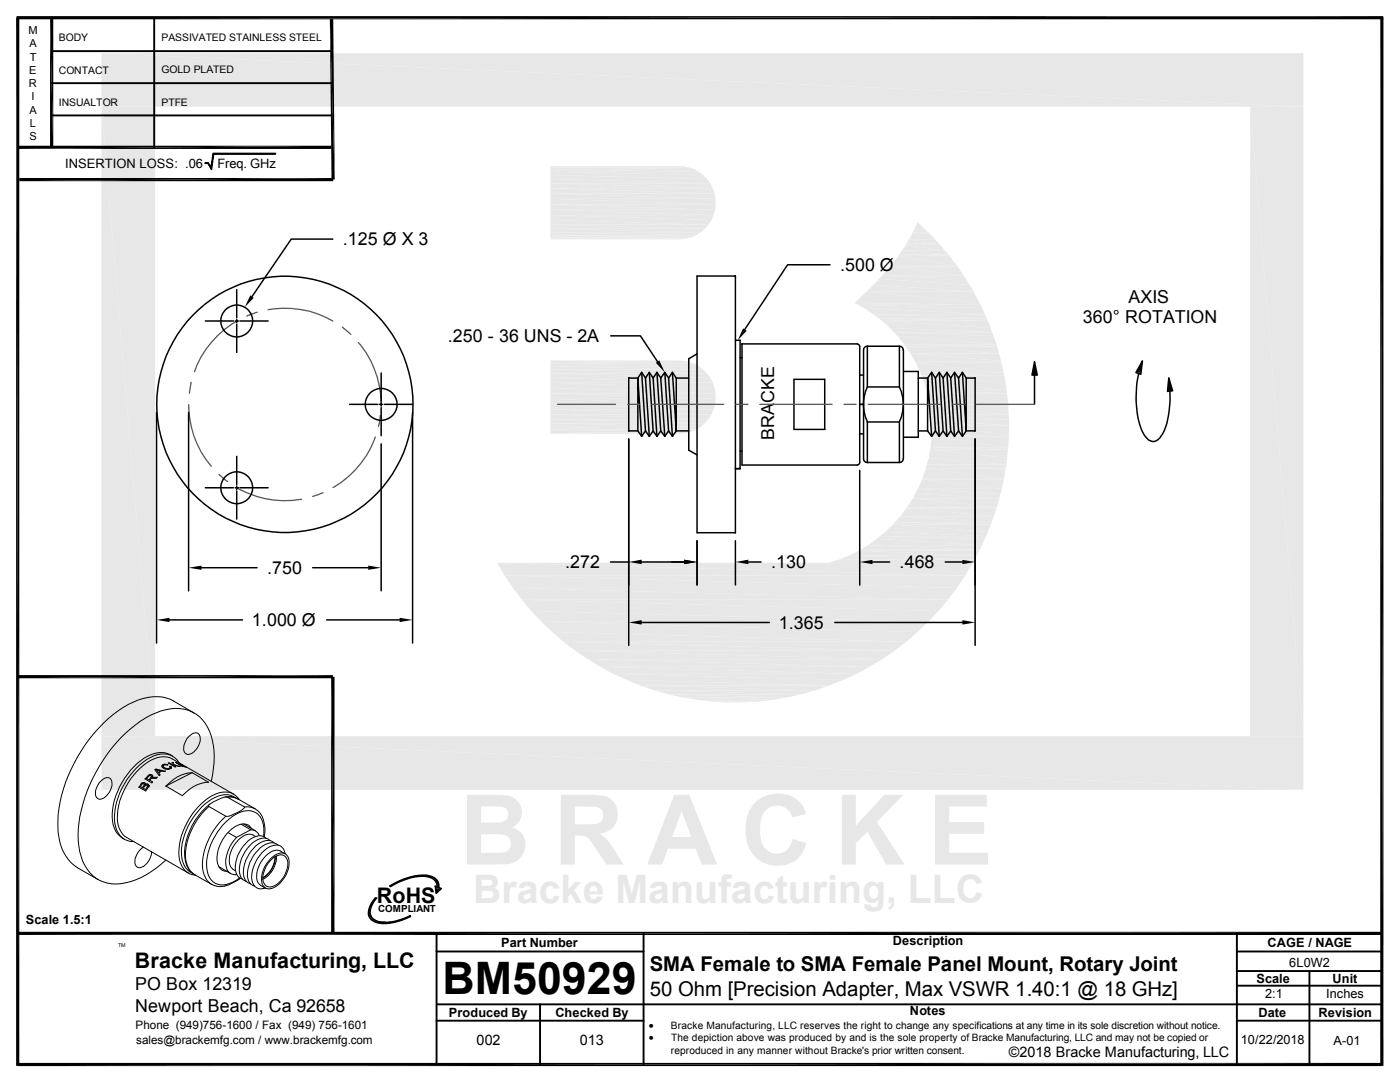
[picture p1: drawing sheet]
<svg xmlns="http://www.w3.org/2000/svg" width="279mm" height="216mm" viewBox="0 0 279 216" stroke-linecap="round" stroke-linejoin="round" font-family="sans-serif">
<path d="M109.9 33.2h26.5" fill="none" stroke="#dfece2" stroke-width=".2"/>
<path d="M109.9 33.3h27.6" fill="none" stroke="#dfece2" stroke-width=".21"/>
<path d="M109.9 33.6h28.6" fill="none" stroke="#dfece2" stroke-width=".34"/>
<g fill="#dfece2">
<path d="M109.9 33.7l29.6 .6h-29.6z"/>
<path d="M109.9 33.7h28.6l1 .6z"/>
<path d="M109.9 34.3l30.4 .6h-30.4z"/>
<path d="M109.9 34.3h29.6l.8 .6z"/>
<path d="M109.9 34.9l31.2 .8h-31.2z"/>
<path d="M109.9 34.9h30.4l.8 .8z"/>
<path d="M109.9 35.7l31.9 .9h-31.9z"/>
<path d="M109.9 35.7h31.2l.7 .9z"/>
<path d="M109.9 36.6l32.3 .9h-32.3z"/>
<path d="M109.9 36.6h31.9l.4 .9z"/>
<path d="M109.9 37.5l32.7 1.1h-32.7z"/>
<path d="M109.9 37.5h32.3l.4 1.1z"/>
<path d="M109.9 38.6l32.9 1.1h-32.9z"/>
<path d="M109.9 38.6h32.7l.2 1.1z"/>
<path d="M109.9 39.7l32.9 1.1h-32.9z"/>
<path d="M109.9 39.7h32.9v1.1z"/>
<path d="M109.9 40.8l32.8 1.1h-32.8z"/>
<path d="M109.9 40.8h32.9l-.1 1.1z"/>
<path d="M109.9 41.9l32.5 1h-32.5z"/>
<path d="M109.9 41.9h32.8l-.3 1z"/>
<path d="M109.9 42.9l32.1 1h-32.1z"/>
<path d="M109.9 42.9h32.5l-.4 1z"/>
<path d="M109.9 43.9l31.5 .9h-31.5z"/>
<path d="M109.9 43.9h32.1l-.6 .9z"/>
<path d="M109.9 44.8l30.8 .8h-30.8z"/>
<path d="M109.9 44.8h31.5l-.7 .8z"/>
<path d="M109.9 45.6l29.9 .8h-29.9z"/>
<path d="M109.9 45.6h30.8l-.9 .8z"/>
<path d="M109.9 46.4l29 .5h-29z"/>
<path d="M109.9 46.4h29.9l-.9 .5z"/>
</g>
<path d="M109.9 47.2h29" fill="none" stroke="#dfece2" stroke-width=".42"/>
<path d="M109.9 47.5h28" fill="none" stroke="#dfece2" stroke-width=".25"/>
<path d="M109.9 47.7h26.9" fill="none" stroke="#dfece2" stroke-width=".2"/>
<g fill="#dfece2">
<path d="M183.1 44.4l1.3 1.1h-1.8z"/>
<path d="M182.6 45.5l2.7 .9h-3.1z"/>
<path d="M182.6 45.5h1.8l.9 .9z"/>
</g>
<path d="M182 46.5h3.5" fill="none" stroke="#dfece2" stroke-width=".25"/>
<g fill="#dfece2">
<path d="M182 46.7l4.6 1.1h-5.2z"/>
<path d="M182 46.7h3.5l1.1 1.1z"/>
<path d="M181.4 47.8l6 .8h-6.5z"/>
<path d="M181.4 47.8h5.2l.8 .8z"/>
</g>
<path d="M180.8 48.7h6.9" fill="none" stroke="#dfece2" stroke-width=".34"/>
<g fill="#dfece2">
<path d="M180.8 48.9l7.8 1.1h-8.6z"/>
<path d="M180.8 48.9h6.9l.9 1.1z"/>
<path d="M180 50l9.3 .8h-9.8z"/>
<path d="M180 50h8.6l.7 .8z"/>
</g>
<path d="M179.3 50.9h10.1" fill="none" stroke="#dfece2" stroke-width=".25"/>
<g fill="#dfece2">
<path d="M179.3 51.1l11.7 2h-13.3z"/>
<path d="M179.3 51.1h10.1l1.6 2z"/>
</g>
<path d="M177.6 53.1h13.5" fill="none" stroke="#dfece2" stroke-width=".2"/>
<g fill="#dfece2">
<path d="M177.6 53.2l14.7 1.8h-16.2z"/>
<path d="M177.6 53.2h13.5l1.2 1.8z"/>
<path d="M176.1 55l16.6 .7h-17.3z"/>
<path d="M176.1 55h16.2l.4 .7z"/>
<path d="M175.4 55.7l18.1 1.2h-19.2z"/>
<path d="M175.4 55.7h17.3l.8 1.2z"/>
<path d="M172.9 58.2l1.4-1.3 20 1.3z"/>
<path d="M174.3 56.9h19.2l.8 1.3z"/>
<path d="M170.6 60.5l2.3-2.3 22.6 2.3z"/>
<path d="M172.9 58.2h21.4l1.2 2.3z"/>
</g>
<path d="M170.6 60.6h25.1" fill="none" stroke="#dfece2" stroke-width=".38"/>
<g fill="#dfece2">
<path d="M171.3 60.8l24.7 .7h-23.5z"/>
<path d="M171.3 60.8h24.4l.3 .7z"/>
<path d="M172.5 61.5l24.1 1.2h-22.3z"/>
<path d="M172.5 61.5h23.5l.6 1.2z"/>
<path d="M174.3 62.7l22.6 .8h-21.5z"/>
<path d="M174.3 62.7h22.3l.3 .8z"/>
<path d="M175.4 63.5l21.7 .5h-21.1z"/>
<path d="M175.4 63.5h21.5l.2 .5z"/>
<path d="M176 64l21.7 1.4h-20.1z"/>
<path d="M176 64h21.1l.6 1.4z"/>
<path d="M177.6 65.4l20.4 .9h-19.6z"/>
<path d="M177.6 65.4h20.1l.3 .9z"/>
<path d="M178.4 66.3l19.9 .8h-19.2z"/>
<path d="M178.4 66.3h19.6l.3 .8z"/>
<path d="M179.1 67.1l19.8 1.6h-18.4z"/>
<path d="M179.1 67.1h19.2l.6 1.6z"/>
</g>
<path d="M180.5 68.9h18.5" fill="none" stroke="#dfece2" stroke-width=".38"/>
<g fill="#dfece2">
<path d="M180.7 69.1l18.7 1.4h-17.7z"/>
<path d="M180.7 69.1h18.3l.4 1.4z"/>
<path d="M181.7 70.5l18.1 1.5h-17.3z"/>
<path d="M181.7 70.5h17.7l.4 1.5z"/>
</g>
<path d="M182.5 72.2h17.4" fill="none" stroke="#dfece2" stroke-width=".38"/>
<g fill="#dfece2">
<path d="M182.8 72.4l17.5 2h-16.6z"/>
<path d="M182.8 72.4h17.1l.4 2z"/>
<path d="M183.7 74.4l16.7 .5h-16.5z"/>
<path d="M183.7 74.4h16.6l.1 .5z"/>
<path d="M183.9 74.9l16.8 1.5h-16.2z"/>
<path d="M183.9 74.9h16.5l.3 1.5z"/>
<path d="M184.5 76.4l16.4 1.5h-16z"/>
<path d="M184.5 76.4h16.2l.2 1.5z"/>
<path d="M184.9 77.9l16.1 .6h-15.9z"/>
<path d="M184.9 77.9h16l.1 .6z"/>
<path d="M185.1 78.5l16.1 2.1h-15.7z"/>
<path d="M185.1 78.5h15.9l.2 2.1z"/>
</g>
<path d="M185.5 80.7h15.7" fill="none" stroke="#dfece2" stroke-width=".21"/>
<g fill="#dfece2">
<path d="M185.6 80.8l15.7 2h-15.5z"/>
<path d="M185.6 80.8h15.6l.1 2z"/>
<path d="M185.8 82.8l15.6 1h-15.5z"/>
<path d="M185.8 82.8h15.5l.1 1z"/>
<path d="M185.9 83.8l15.5 1.1h-15.4z"/>
<path d="M185.9 83.8h15.5v1.1z"/>
<path d="M186 84.9l15.3 1.9h-15.4z"/>
<path d="M186 84.9h15.4l-.1 1.9z"/>
</g>
<path d="M185.9 86.9h15.4" fill="none" stroke="#dfece2" stroke-width=".3"/>
<g fill="#dfece2">
<path d="M185.9 87.1l15.3 2.1h-15.5z"/>
<path d="M185.9 87.1h15.4l-.1 2.1z"/>
<path d="M185.7 89.2l15.5 .5h-15.6z"/>
<path d="M185.7 89.2h15.5v.5z"/>
<path d="M185.6 89.7l15.4 1.7h-15.7z"/>
<path d="M185.6 89.7h15.6l-.2 1.7z"/>
<path d="M185.3 91.4l15.5 1.3h-15.8z"/>
<path d="M185.3 91.4h15.7l-.2 1.3z"/>
<path d="M185 92.7l15.7 .8h-15.9z"/>
<path d="M185 92.7h15.8l-.1 .8z"/>
<path d="M184.8 93.5l15.6 2h-16.3z"/>
<path d="M184.8 93.5h15.9l-.3 2z"/>
</g>
<path d="M184 95.6h16.4" fill="none" stroke="#dfece2" stroke-width=".2"/>
<g fill="#dfece2">
<path d="M184 95.6l15.9 1.9h-16.7z"/>
<path d="M184 95.6h16.4l-.5 1.9z"/>
<path d="M183.2 97.5l16.5 1.1h-17.1z"/>
<path d="M183.2 97.5h16.7l-.2 1.1z"/>
<path d="M182.6 98.6l16.8 .8h-17.2z"/>
<path d="M182.6 98.6h17.1l-.3 .8z"/>
<path d="M182.2 99.4l16.7 1.9h-17.9z"/>
<path d="M182.2 99.4h17.2l-.5 1.9z"/>
</g>
<path d="M180.9 101.3h18" fill="none" stroke="#dfece2" stroke-width=".2"/>
<g fill="#dfece2">
<path d="M180.9 101.4l17.4 1.6h-18.6z"/>
<path d="M180.9 101.4h18l-.6 1.6z"/>
<path d="M179.7 103l18.2 1.2h-19.3z"/>
<path d="M179.7 103h18.6l-.4 1.2z"/>
</g>
<path d="M178.3 104.4h19.6" fill="none" stroke="#dfece2" stroke-width=".42"/>
<g fill="#dfece2">
<path d="M176.7 106.1l1.6-1.5 18.8 1.5z"/>
<path d="M178.3 104.6h19.4l-.6 1.5z"/>
<path d="M175.7 107l1-.9 20.1 .9z"/>
<path d="M176.7 106.1h20.4l-.3 .9z"/>
<path d="M175 107.5l.7-.5 20.9 .5z"/>
<path d="M175.7 107h21.1l-.2 .5z"/>
<path d="M173.2 108.8l1.8-1.3 21 1.3z"/>
<path d="M175 107.5h21.6l-.6 1.3z"/>
<path d="M171.7 109.7l1.5-.9 22.3 .9z"/>
<path d="M173.2 108.8h22.8l-.5 .9z"/>
</g>
<path d="M171.4 109.8h24.1" fill="none" stroke="#dfece2" stroke-width=".21"/>
<g fill="#dfece2">
<path d="M169.4 110.9l2-1 23.5 1z"/>
<path d="M171.4 109.9h24l-.5 1z"/>
<path d="M167.4 111.7l2-.8 25.1 .8z"/>
<path d="M169.4 110.9h25.5l-.4 .8z"/>
<path d="M165.4 112.3l2-.6 26.7 .6z"/>
<path d="M167.4 111.7h27.1l-.4 .6z"/>
<path d="M99.2 112.3l93.4 2.6h-91.9z"/>
<path d="M99.2 112.3h94.9l-1.5 2.6z"/>
<path d="M100.7 114.9l90.3 2.4h-88.6z"/>
<path d="M100.7 114.9h91.9l-1.6 2.4z"/>
<path d="M102.4 117.3l86.8 2.4h-85.1z"/>
<path d="M102.4 117.3h88.6l-1.8 2.4z"/>
<path d="M104.1 119.7l83.2 2.2h-81.3z"/>
<path d="M104.1 119.7h85.1l-1.9 2.2z"/>
<path d="M106 121.9l79.3 2.2h-77.2z"/>
<path d="M106 121.9h81.3l-2 2.2z"/>
<path d="M108.1 124.1l75 2h-72.9z"/>
<path d="M108.1 124.1h77.2l-2.2 2z"/>
<path d="M110.2 126.1l70.6 2h-68.4z"/>
<path d="M110.2 126.1h72.9l-2.3 2z"/>
<path d="M112.4 128.1l66.1 1.7h-63.7z"/>
<path d="M112.4 128.1h68.4l-2.3 1.7z"/>
<path d="M114.8 129.8l61.3 1.7h-58.8z"/>
<path d="M114.8 129.8h63.7l-2.4 1.7z"/>
<path d="M117.3 131.5l56.2 1.6h-53.7z"/>
<path d="M117.3 131.5h58.8l-2.6 1.6z"/>
<path d="M119.8 133.1l51.1 1.4h-48.5z"/>
<path d="M119.8 133.1h53.7l-2.6 1.4z"/>
<path d="M122.4 134.5l45.8 1.2h-43.1z"/>
<path d="M122.4 134.5h48.5l-2.7 1.2z"/>
<path d="M125.1 135.7l40.4 1.1h-37.7z"/>
<path d="M125.1 135.7h43.1l-2.7 1.1z"/>
<path d="M127.8 136.8l34.9 1h-32.1z"/>
<path d="M127.8 136.8h37.7l-2.8 1z"/>
<path d="M130.6 137.8l29.3 .8h-26.4z"/>
<path d="M130.6 137.8h32.1l-2.8 .8z"/>
<path d="M133.5 138.6l23.5 .6h-20.6z"/>
<path d="M133.5 138.6h26.4l-2.9 .6z"/>
<path d="M136.4 139.2l17.7 .5h-14.8z"/>
<path d="M136.4 139.2h20.6l-2.9 .5z"/>
</g>
<path d="M109.9 72.4h28.6M139.3 139.8h14.8" fill="none" stroke="#dfece2" stroke-width=".34"/>
<path d="M109.9 72h26.5M142.2 140.1h8.9" fill="none" stroke="#dfece2" stroke-width=".2"/>
<path d="M109.9 72.1h27.6" fill="none" stroke="#dfece2" stroke-width=".21"/>
<g fill="#dfece2">
<path d="M109.9 72.6l29.6 .5h-29.6z"/>
<path d="M109.9 72.6h28.6l1 .5z"/>
<path d="M109.9 73.1l30.4 .6h-30.4z"/>
<path d="M109.9 73.1h29.6l.8 .6z"/>
<path d="M109.9 73.7l31.2 .8h-31.2z"/>
<path d="M109.9 73.7h30.4l.8 .8z"/>
<path d="M109.9 74.5l31.9 .9h-31.9z"/>
<path d="M109.9 74.5h31.2l.7 .9z"/>
<path d="M109.9 75.4l32.3 1h-32.3z"/>
<path d="M109.9 75.4h31.9l.4 1z"/>
<path d="M109.9 76.4l32.7 1h-32.7z"/>
<path d="M109.9 76.4h32.3l.4 1z"/>
<path d="M109.9 77.4l32.9 1.1h-32.9z"/>
<path d="M109.9 77.4h32.7l.2 1.1z"/>
<path d="M109.9 78.5l32.9 1.1h-32.9z"/>
<path d="M109.9 78.5h32.9v1.1z"/>
<path d="M109.9 79.6l32.8 1.1h-32.8z"/>
<path d="M109.9 79.6h32.9l-.1 1.1z"/>
<path d="M109.9 80.7l32.5 1h-32.5z"/>
<path d="M109.9 80.7h32.8l-.3 1z"/>
<path d="M109.9 81.7l32.1 1h-32.1z"/>
<path d="M109.9 81.7h32.5l-.4 1z"/>
<path d="M109.9 82.7l31.5 1h-31.5z"/>
<path d="M109.9 82.7h32.1l-.6 1z"/>
<path d="M109.9 83.7l30.8 .8h-30.8z"/>
<path d="M109.9 83.7h31.5l-.7 .8z"/>
<path d="M109.9 84.5l29.9 .7h-29.9z"/>
<path d="M109.9 84.5h30.8l-.9 .7z"/>
<path d="M109.9 85.2l29 .5h-29z"/>
<path d="M109.9 85.2h29.9l-.9 .5z"/>
<path d="M109.9 85.7l28 .5h-28z"/>
<path d="M109.9 85.7h29l-1 .5z"/>
</g>
<path d="M109.9 86.3h28" fill="none" stroke="#dfece2" stroke-width=".25"/>
<path d="M109.9 86.5h26.9" fill="none" stroke="#dfece2" stroke-width=".2"/>
<g fill="#dfece2">
<path d="M20.2 10.6l239.9 10.7h-239.9z"/>
<path d="M20.2 10.6h239.9v10.7z"/>
<path d="M249.5 21.3l10.6 125.6h-10.6z"/>
<path d="M249.5 21.3h10.6v125.6z"/>
<path d="M20.2 21.3l10.7 125.6h-10.7z"/>
<path d="M20.2 21.3h10.7v125.6z"/>
<path d="M20.2 146.9l239.9 10.7h-239.9z"/>
<path d="M20.2 146.9h239.9v10.7z"/>
</g>
<g fill="none" stroke="#000" stroke-width=".38">
<path d="M10.3 10.2h55.9M10.3 16.6h55.9M30.8 3.8v25.6M10.3 23h55.9M42.4 30.7v2.8M87.1 186.3v26.1M87.1 189.9h41.3M128.4 186.3v26.1M246.8 186.3v26.1M246.8 196.7h28.9M246.9 189.9h28.9M246.9 193.8h28.9"/>
<path d="M261.3 193.8v18.6M87.1 203.7h41.3M87.2 200.4h188.6M107.8 200.4v12M246.9 203.7h28.9"/>
</g>
<g fill="#000">
<path d="M3.3 3.2h272.8l-272.8 .7zM3.3 3.9l272.8-.7v.7zM3.6 29.1h62.6l-62.6 .6zM3.6 29.7l62.6-.6v.6zM3.9 35.5h62.6l-62.6 .7zM3.9 36.2l62.6-.7v.7zM10 3.8l.6 25.6h-.6zM10 3.8h.6v25.6zM40.9 32.5l.8 .1zM41.5 32.6l.6 .9h-.1zM41.5 32.6h.2l.4 .9zM42 33.5h.2v.3z"/>
<path d="M65.8 3.8l1 32h-.6zM65.8 3.8h.7l.3 32zM50 58.9l.6 .5-1.7 1.9zM130.9 72.4l.7-.5 1.1 2.4zM148.3 65.5l.7 .5-1.8 1.9zM206.5 72.2l.5 2.6h-1zM226.7 74.3h1v.4zM228 72l-.3 2.3h-1zM233 78h1l-1 .1zM233.3 75.4l.7 2.6h-1zM37.6 113.3l2.6-.4v.8zM73.5 112.9l2.6 .4-2.6 .4z"/>
<path d="M125.5 112.1l2.6-.4v.9zM136.5 111.7l2.6 .4-2.6 .5zM146.8 112.1l2.6-.4v.9zM171.6 112.1l2.5-.4v.9zM192.1 111.7l2.5 .4-2.5 .5zM3.6 134.7h62.8l-62.8 .6zM3.6 135.3l62.8-.6v.6zM31.2 123.7l2.6-.4v.8zM79.8 123.3l2.5 .4-2.5 .4zM125.5 124.2l2.6-.5v.9zM192.1 123.7l2.5 .5-2.5 .4zM74.3 179.9v.7h-.3z"/>
<path d="M74.3 179.9h.3l-.3 .7zM74.3 179.9h.3zM74.4 179.9h.2zM74.9 179.2h.2zM74.9 179.2l-.3 .7h-.2zM74.9 179.2h.2l-.5 .7zM77.8 176.7l.2 .1zM77.8 176.7h.3zM77.9 176.8h.1zM77.8 176.7l.7-.3-.4 .3zM78.5 176.4h.4l-.8 .3zM78.5 176.4l.3-.2 .1 .2z"/>
<path d="M78.8 176.2h.4l-.3 .2zM78.8 176.2l.6-.3-.2 .3zM79.4 175.9h.4l-.6 .3zM79.4 175.9l.4-.2v.2zM79.8 175.7h.5l-.5 .2zM79.8 175.7l.5-.2v.2zM80.3 175.5h.5l-.5 .2zM80.3 175.5l.6-.2-.1 .2zM80.9 175.3h.5l-.6 .2zM80.9 175.3h.5zM81.1 175.2h.6zM81.1 175.2l.7-.2-.1 .2z"/>
<path d="M81.8 175h.8l-.9 .2zM81.9 175h.7zM81.9 175h.9zM81.9 175l.5-.2 .4 .2zM82.4 174.8h1.1l-.7 .2zM82.4 174.8h1.1zM82.5 174.8h1.8zM83.8 174.6l1.7 .1zM84.3 174.8l1.9 .1zM83.8 174.6h1.1zM85 174.9h1.2zM85.1 174.9l1.4 .1z"/>
<path d="M85.8 175l.9 .1zM86 175.1l.9 .2zM86 175.1h.7l.2 .2zM86.3 175.3l.9 .2h-.5zM86.3 175.3h.6l.3 .2zM86.7 175.5l.5 .1zM86.7 175.6l.8 .4h-.5zM86.7 175.6h.5l.3 .4zM86.9 176.8l.1 .1zM86.9 176.9l.4 .1h-.4zM86.9 176.9l.4 .1zM86.9 177l.7 .1h-.7z"/>
<path d="M86.9 177h.7v.1zM86.9 177.1l1.2 .2h-1.1zM86.9 177.1l1.2 .2zM87 177.3h1.1l-1.1 1zM87 176h.5zM87 176l.6 .4h-.4zM87 176h.5l.1 .4zM87.2 176.4l.4 .1zM87.2 176.5l.4 .4h-.3zM87.2 176.5h.4v.4zM87.3 176.9l.3 .1h-.3zM87.3 176.9h.3v.1z"/>
<path d="M3.6 185.9h272.2l-272.2 .7zM3.6 186.6l272.2-.7v.7zM66.1 135l.7 51.3h-.7zM66.1 135h.7v51.3zM73.5 181.8h.4zM73.5 181.8l.4 .6h-.4zM73.5 181.8h.4v.6zM73.5 182.4h.4zM73.5 182.4l.6 .5h-.4zM73.5 182.4h.4l.2 .5zM73.7 181.2h.3zM73.7 181.2l.2 .6h-.4z"/>
<path d="M73.7 181.2h.3l-.1 .6zM73.7 182.9h.4zM73.7 182.9l.7 .4h-.4zM73.7 182.9h.4l.3 .4zM74 180.6h.2zM74 180.6h.3zM74 180.6v.6h-.3zM74 180.6h.2l-.2 .6zM74 183.3h.5zM74 183.3l.9 .3h-.6zM74 183.3h.5l.4 .3zM74.3 183.6l.8 .1z"/>
<path d="M74.4 183.7l1.1 .2h-.8zM74.4 183.7h.7l.4 .2zM74.7 183.9l1.3 .1zM74.9 184h1.3zM75.6 184.2l1.5 .1zM76.3 184.3h.8zM77 184h1.6zM77.4 184h1.4zM77.9 184h1.1zM77.9 184l1-.2 .1 .2zM78.9 183.8h.7l-.6 .2zM78.9 183.8l.4-.1 .3 .1z"/>
<path d="M79.3 183.7h.7l-.4 .1zM79.3 183.7l.6-.2 .1 .2zM79.9 183.5h.5l-.4 .2zM79.9 183.5l.5-.2v.2zM80.4 183.3h.5l-.5 .2zM80.4 183.3l.5-.1v.1zM80.9 183.2h.4l-.4 .1zM80.9 183.2l.6-.3-.2 .3zM81.5 182.9h.4l-.6 .3zM81.5 182.9l.4-.2v.2zM3.2 3.5l.7 209.2h-.7zM3.6 212.1h272.2l-272.2 .6z"/>
<path d="M3.6 212.7l272.2-.6v.6zM3.2 3.5h.7v209.2zM275.5 3.5l.6 209.2h-.6zM275.5 3.5h.6v209.2z"/>
</g>
<g fill="none" stroke="#000" stroke-width=".2">
<path d="M42.5 30.7h12.5M20.1 155.9a1.32 1.32 0 0 1 2.1-.3 3.1 3.1 0 0 1-2.4 3.9 1.32 1.32 0 0 1-.7-1.8l.6-1.4zM27.7 157.1l1.3 .7M28.1 156.5l-.4 .6M28.3 156.2l-.2 .3M28.4 156.4h.3M28.4 156.4l-.4 .6M28.5 157.3l.5 .2M28.6 156.2l-.2 .1M28.6 156.1l.1 .1M28.7 156.4l.1 .1M28.7 156.1l.3 .4"/>
<path d="M28.8 156.6l-.4 .6-.4-.3M28.8 156.5l-.1 .1M28.8 156.9l-.2 .4M28.9 155.4l1.4 .8M29 156.7l-.2 .2M29.2 156.6l.2 .1M29.2 156.6l-.2 .1M29.2 156.6h.1M29.2 155.3l.5 .3M29.4 156.4l.2 .2M29.4 156.5l-.4 .1M29.4 156.9l-.4 .7"/>
<path d="M29.4 156.8l.1 .1M29.5 157.3l-.4 .6M29.6 157h.1M29.6 154.7l-.6 .7M29.6 156.5l.1 .2M29.6 157l-.1 .2M29.7 156.8h.1M29.7 156.8l-.1 .1M29.8 155.7l.6 .3M29.9 154.7l.3 .2M30 154.7l-.7 .7M30.2 154.6l-.6 .1"/>
<path d="M30.2 154.6l.2 .1M30.2 155l-.5 .6M30.2 154.9v.1M30.4 155l-.1 .2M30.4 154.7v.2M30.5 155.1l-.2 .1M30.5 156l-.2 .2M30.6 155.1h.8M30.6 155.1h-.2M30.7 155.3h.5M30.7 155.2l-.6 .2-.3 .3M30.9 153.6l.8 1.2"/>
<path d="M30.9 153.6l.2-.1 1.9 .4M31.2 153.5l.1 .3M31.2 153.6h.1M31.2 153.5h.1M31.3 153.8l.3 .3M31.3 153.6l.7 .2M31.4 155.1l-.2 .2M31.7 154.2l.2 .4M32 154.6l-.2 .2M32.1 153.8l-.5 .3M32.2 153.8l.6 .2 .2-.2M32.3 153.8l-.6 .4"/>
<path d="M32.3 153l.1 .1M32.4 153.1l.1 .1M32.5 153.2l.4 .2 .5 .1M32.7 153.1l.1 .1M32.7 152.5h.3M32.8 152.5l-.5 .2 .1 .3M32.8 153.2l.3 .1M33 152.5h.2M33 152.6l.1 .1M33 152.6l-.4 .2 .1 .3M33.1 156.8l3.3 2M33.1 153.3h.1"/>
<path d="M33.2 152.6h.3M33.2 152.5l.2 .1M33.4 152.5l.1 .1M33.6 152.2l1.3 .8h.2l-.5-.3M33.7 152.2l-.1 .1M33.8 153.3h-.7M33.8 153.5h-.4M33.9 153h.1M33.9 152.9v.1M34 150.6a5.2 5.2 0 0 0-5.2 .7 14.5 14.5 0 0 0-6.3 12.7 4.1 4.1 0 0 0 1.9 3.2M34 153.2h-.2M34 153.1v.1"/>
<path d="M34 150.6l.5 .3M34 153.1h.1M34 153.2h.1M34 153.4h-.2M34.1 152.9l-.2 .1M34.1 152.9l.1 .3M34.1 153.3l-.1 .1M34.2 153.3h-.1M34.2 153.2v.1M34.3 152.1l.1 .5-.7-.4M34.4 152.1h.2v.3M34.6 152.6l1.1 .4"/>
<path d="M34.6 152.5l1.3 .5M34.6 152.6v.1M35.3 152.3l.6 .1M35.3 152.2l1 .4M35.8 152.3a3.7 3.7 0 0 0-5-1.5 14.3 14.3 0 0 0-7.9 13.6 3.8 3.8 0 0 0 3.8 3.5M35.8 152.9h.2M35.9 152.6l.5 .2M35.9 152.6l.6 .1M36 152.4l-1-.3 1.4 .8 .8 .2-.8-.2M36.4 152.6l.1 .1M37.7 147a1.32 1.32 0 0 1 2.1-.4 3.1 3.1 0 0 1-2.4 3.9 1.32 1.32 0 0 1-.7-1.7l.6-1.4zM38.4 154.2l-5.3 2.6"/>
<path d="M38.4 154.2l3.2 1.9M38.4 154.2a7.3 7.3 0 0 0-5.3 2.7M38.7 142.3l-4-2.4a8.6 8.6 0 0 0-8.1 .2 26.6 26.6 0 0 0-11.8 12.2 24.2 24.2 0 0 0-3 14.8 8.5 8.5 0 0 0 3.7 6.1l4.1 2.3M41.7 156.1a7.3 7.3 0 0 0-5.3 2.7M42.2 155.9a16.7 16.7 0 0 0-.4-10.1 7.1 7.1 0 0 0-8.7-4.2 20.3 20.3 0 0 0-10.7 7.6 29.7 29.7 0 0 0-6.8 17.5 11 11 0 0 0 2.9 8.1 7.5 7.5 0 0 0 7.6 1.1 18.1 18.1 0 0 0 7-4.3M44.9 159a4.1 4.1 0 0 1 2.6 .4l3.4 2M45.3 159a7.1 7.1 0 0 0-3.7 1.7l.1 .2 3.3 2a5.9 5.9 0 0 0 3.6-1.6l.2-.3M45.3 159l3.5 2M45.4 159.1l.7-.1 1.4 .4M46.6 158.5a4.8 4.8 0 0 0-5 .7 14.2 14.2 0 0 0-5.9 11.8 4.2 4.2 0 0 0 1.9 3.2M47 159.2a4.1 4.1 0 0 0-4.7 .3 13.5 13.5 0 0 0-6.1 11.2 4 4 0 0 0 2.2 3.5M47.8 159.6l-1.2-1.1-12.2-7.1a4.8 4.8 0 0 0-5.1 .8 14.2 14.2 0 0 0-5.8 11.7 4.2 4.2 0 0 0 1.8 3.2"/>
<path d="M24.4 167.2l.4 .3M25.3 167.1l12.6 7.3 1.1 .2M28.6 169a3.5 3.5 0 0 0-1.6 3.6 1.02 1.02 0 0 0 1.7 .2l.7-.6 .5-.9 .3-1.3M38.8 174.5l3.4 1.9a4.7 4.7 0 0 0 4.9-.6l.9-.5M41.7 161a13.7 13.7 0 0 0-4.7 10.3 4.3 4.3 0 0 0 1.8 3.2M41.9 160.4a13.1 13.1 0 0 0-5 10.5 4.2 4.2 0 0 0 1.9 3.6M43.7 172.9l2.4 1.4M45 162.9a13.7 13.7 0 0 0-4.6 10.4 4.3 4.3 0 0 0 1.8 3.1M45.5 166.2l1.7 .9M47.2 167.1a6.9 6.9 0 0 0-1.9 6.3 1.6 1.6 0 0 0 1.9 1.1M48.1 164.5l1.9 1.1-2.8 1.5M48.6 164.4l2.4 1.4"/>
<path d="M48.8 161h.7l1.4 .4M50 165.6a1.68 1.68 0 0 1 1.7 1.1M50.2 165.3a2.02 2.02 0 0 0-2.9-.6 7.7 7.7 0 0 0-3.9 7.5 1.88 1.88 0 0 0 1.9 1.7M50.5 166.6a2.97 2.97 0 0 0-3.4 1.5 5 5 0 0 0-1.1 4.8l1 .8M50.5 166.6l.4 .3M50.9 161.4a5.2 5.2 0 0 1 1.8 5.6M52.6 166.9a4.7 4.7 0 0 0-1.5-4.7 4.3 4.3 0 0 0-4.7 .7 12.4 12.4 0 0 0-5.1 10.4 3.2 3.2 0 0 0 4.5 3l2-1.1M53 177.2a1.95 1.95 0 0 1-2.8-2.1 7.2 7.2 0 0 1 4-6.3 1.82 1.82 0 0 1 2.7 1.6 2.61 2.61 0 0 0-3.9 .4 5.2 5.2 0 0 0-1.5 5.3l.5 .6 .9 .5M53.1 167.3a2.06 2.06 0 0 0-2.6-.2 7.2 7.2 0 0 0-3.5 6.7 1.89 1.89 0 0 0 1.4 1.6M53.9 171.8a2.23 2.23 0 0 1 3.1-.9 3.5 3.5 0 0 1-.3 3.9 3.5 3.5 0 0 1-3.2 2.2 2.17 2.17 0 0 1-.8-3.1l.5-1.1zM53.9 167.7a2.06 2.06 0 0 0-2.6-.1 7.2 7.2 0 0 0-3.5 6.7 1.89 1.89 0 0 0 1.4 1.6M54 171.4l.4-.4a2.14 2.14 0 0 1 2.8-.4 4 4 0 0 1-.5 4.6 3.8 3.8 0 0 1-3.4 2.1 1.76 1.76 0 0 1-1.1-2l.2-1.2 .4-1.2z"/>
<path d="M54.7 168.2a2.06 2.06 0 0 0-2.6-.1 7.2 7.2 0 0 0-3.5 6.7 1.89 1.89 0 0 0 1.4 1.6M54.9 171a4.8 4.8 0 0 1-2.4 4.1M54.9 170.9a4.8 4.8 0 0 1-2.4 4.3M55.2 170.8a5.1 5.1 0 0 1-2.7 4.7M55.5 168.7a2.06 2.06 0 0 0-2.6-.2 7.2 7.2 0 0 0-3.5 6.7 1.89 1.89 0 0 0 1.4 1.6M82.5 174.8h3.5M82.9 174.7h2.8M83.4 174.6h2.1M75 184h2M75.1 184.1h3.5M75.5 184.2h2.5M75.6 184.2h2.4"/>
</g>
<g fill="none" stroke="#000" stroke-width=".3">
<path d="M55 30.6h-12.5l-.4 2.9-.5-1-.7 .1h.6l.7 1.2 .4-3.1h12.4M47.2 57.8v5.6M66.4 47.7h-8.3l-7.8 11.5M139.1 55.1h7.7v51.2h-7.7zM165.7 52.8h-8.5l-8.6 12.9M41 64.1h5.6M46.9 64.1h.7M47.2 63.8v.6M47.2 64.7v5.6M47.9 64.1h5.6M76.1 74.4v5.7M121.9 67h5.9l3.4 5.2"/>
<path d="M128.1 74.3l.7 11.7M128.8 75.4l.8 11.7M129.6 74.3l.7 11.7M130.3 75.4l.8 11.7M131.1 74.3l.8 11.7M131.9 75.4l.8 11.7M132.7 74.3l.7 11.7M133.4 75.4l.8 11.7M134.2 74.3l.8 11.7v-10.6M135 75.4l-.8-1.1-.8 1.1-.7-1.1-.8 1.1-.8-1.1-.8 1.1-.7-1.1-.8 1.1-.7-1.1-.8 1.1h-1.8v10.6h1.8M135 75.4h2.5M139.1 70.6l-1.6 1v18.2l1.6 1"/>
<path d="M146.8 67.9h.9v25.6h-.9M147.7 71.4h.4M148.1 68.6h23l.4 .3 .1 23.4-.3 .4-23.2 .1zM158.5 75.7h6.1v10h-6.1zM171.6 74.8h.7zM173.1 69.1a.73 .73 0 0 0-.8 .8v21.6a.73 .73 0 0 0 .8 .8M173.1 77.2a8.1 8.1 0 0 0 0 7M173.1 69.1h6.4M173.1 77.2h6.4M173.1 69.1v8.1M179.5 69.1a.73 .73 0 0 1 .8 .8M179.5 77.2a8.1 8.1 0 0 1 0 7"/>
<path d="M179.5 69.1v8.1M180.3 74.1h3v13.1h-3M180.3 69.9v21.6M183.3 75.4h1.8l.8-1.1 .8 1.1 .8-1.1 .7 1.1 .8-1.1 .7 1.1 .8-1.1 .8 1.1 .8-1.1 .7 1.1M185.9 74.3l.8 11.7M186.7 75.4l.8 11.7M187.5 74.3l.7 11.7M188.2 75.4l.8 11.7M189 74.3l.7 11.7M189.7 75.4l.8 11.7M190.5 74.3l.8 11.7M191.3 75.4l.8 11.7"/>
<path d="M192.1 74.3l.7 11.7v-10.6M192.8 75.4h1.8v10.6h-1.8l-.7 1.1-.8-1.1-.8 1.1-.8-1.1-.7 1.1-.8-1.1-.7 1.1-.8-1.1-.8 1.1-.8-1.1M206.5 72.2l.5 2.6h-1zM206.5 74.8v5.9M227.2 74.5a19.6 19.6 0 0 0 1 12.1 2.06 2.06 0 0 0 2.5 1.4 6.2 6.2 0 0 0 2.3-4.3l.5-3.7v-2M228 72l-.3 2.7-1-.4zM233.3 75.4l.7 2.6-1 .1zM31.2 82.3v46M37.6 82.3v35.6M41 97.3h5.6M46.9 97.3h.7M47.2 91.1v5.6"/>
<path d="M47.2 97v.7M47.2 98v5.6M47.9 97.3h5.6M69.8 80.7h5.6M75.7 80.7h.7M76.1 80.4v.6M76.1 81.3v5.7M76.1 88.6v29.3M76.7 80.7h5.6M82.3 82.3v46M125.5 87.6v41.2M127.3 86l.8 1.1 .7-1.1 .8 1.1 .7-1.1 .8 1.1 .8-1.1 .8 1.1 .7-1.1 .8 1.1 .8-1.1h2.5"/>
<path d="M127.3 86v-10.6l.8 11.7M147.7 80.7h.4M147.7 90h.4M171.6 86.6h.7zM171.6 93.9v22.9M171.6 80.7h.7M173.1 92.3h6.4M173.1 92.3v-8.1h6.4v8.1M180.3 91.5a.73 .73 0 0 1-.8 .8M183.3 86h1.8M185.1 86v-10.6l.8 11.7M194.6 87.6v41.2"/>
<path d="M40.2 113.3h11.1M62.4 113.3h11.1M121.8 112.1h3.7M128.1 112.1h8.4M139.1 107.9v8.8M146.8 107.9v8.8M149.4 112.1h2.5M174.1 112.1h3.4M188.6 112.1h3.5M33.8 123.7h14.6M65.2 123.7h14.6M128.1 124.2h25.4"/>
<path d="M166.6 124.2h25.5M75.1 179.2h-.2a4 4 0 0 0-1.2 3.7 3.2 3.2 0 0 0 3.3 1.4l1.6-.2 1.6-.5 1.7-.7v-.2a9.7 9.7 0 0 1-6.5 1.2 2 2 0 0 1-1.3-3.1l1.1-1.6M77.8 176.8a11.7 11.7 0 0 1 7.8-2 2.13 2.13 0 0 1 2 2.3l.5 .2-1.1 1-.1-1.5 .4 .2M77.8 176.7l.1 .2M77.9 176.9a10.8 10.8 0 0 1 7.7-1.9 1.93 1.93 0 0 1 1.6 2"/>
<circle cx="47.2" cy="64.1" r="3.2"/>
<circle cx="47.2" cy="97.3" r="3.2"/>
<circle cx="56.8" cy="80.7" r="25.6"/>
<circle cx="76.1" cy="80.7" r="3.2"/>
</g>
<path d="M42.3 30.7v2.8" fill="none" stroke="#000" stroke-width=".42"/>
<g fill="none" stroke="#545454" stroke-width=".25">
<path d="M38.1 76.3l-.3 2.2M47.2 64.1a18.9 18.9 0 0 0-8.4 10.1M51.4 62.3l-2.2 .8M53.5 61.8a19.2 19.2 0 0 1 12.9 2.3M68.3 65.3l1.7 1.4M71.5 68.4a19.1 19.1 0 0 1 4.6 12.3M37.7 80.7a18.6 18.6 0 0 0 4.5 12.3M43.7 94.7l1.7 1.4M47.3 97.3a18.9 18.9 0 0 0 12.9 2.3M64.5 98.3l-2.1 .8M74.9 87.2a18.9 18.9 0 0 1-8.4 10.1M75.9 82.9l-.4 2.2"/>
<path d="M111.3 80.7h11.6M125.3 80.7h2.3M130 80.7h14.4M146.9 80.7h2.4M151.6 80.7h14.5M168.4 80.7h2.5M173.3 80.7h14.4M190.1 80.7h2.3M194.9 80.7h11.6"/>
</g>
<text font-size="8.9" x="88.3" y="198.4">BM50929</text>
<g font-size="4.3">
<text x="75.2" y="180.2">RoHS</text>
<text x="26.9" y="193.1">Bracke Manufacturing, LLC</text>
</g>
<g font-size="4.1">
<text x="129.7" y="193.8">SMA Female to SMA Female Panel Mount, Rotary Joint</text>
<text x="129.7" y="198.7">50 Ohm [Precision Adapter, Max VSWR 1.40:1 @ 18 GHz]</text>
</g>
<g font-size="3.6">
<text x="68.4" y="49">.125 Ø X 3</text>
<text x="167.6" y="54.1">.500 Ø</text>
<text x="216.1" y="64.5">360° ROTATION</text>
<text x="225.2" y="60.4">AXIS</text>
<text x="89.4" y="68.3">.250 - 36 UNS - 2A</text>
<text x="154.5" y="87.8" transform="rotate(-90 154.5 87.8)">BRACKE</text>
<text x="112.8" y="113.4">.272</text>
<text x="153.9" y="113.4">.130</text>
<text x="179.5" y="113.4">.468</text>
<text x="53.3" y="114.6">.750</text>
<text x="50.3" y="124.9">1.000 Ø</text>
<text x="155.4" y="125.4">1.365</text>
<text x="27" y="197.6">PO Box 12319</text>
<text x="27" y="201.9">Newport Beach, Ca 92658</text>
</g>
<g font-size="2.9">
<text x="95.1" y="208.6">002</text>
<text x="115.7" y="208.6">013</text>
<text x="201.3" y="211">©2018 Bracke Manufacturing, LLC</text>
</g>
<g font-size="2.6">
<text x="13" y="33.5">INSERTION LOSS: .06</text>
<text x="43.4" y="33.5">Freq. GHz</text>
</g>
<g font-size="2.5">
<text x="5.2" y="184.4">Scale 1.5:1</text>
<text x="100" y="189">Part Number</text>
<text x="178.2" y="188.6">Description</text>
<text x="253" y="189">CAGE / NAGE</text>
<text x="250.7" y="196.1">Scale</text>
<text x="257.3" y="192.9">6L0W2</text>
<text x="265.9" y="196.1">Unit</text>
<text x="89.6" y="202.9">Produced By</text>
<text x="110.8" y="202.9">Checked By</text>
<text x="181.6" y="202.4">Notes</text>
<text x="251.2" y="202.9">Date</text>
<text x="252.5" y="199.2">2:1</text>
<text x="263.1" y="202.9">Revision</text>
<text x="264.7" y="199.2">Inches</text>
<text x="247.6" y="208.4">10/22/2018</text>
<text x="266.1" y="208.5">A-01</text>
</g>
<g font-size="2.3">
<text x="27.1" y="205.3">Phone (949)756-1600 / Fax (949) 756-1601</text>
<text x="27.2" y="208.4">sales@brackemfg.com / www.brackemfg.com</text>
</g>
<g font-size="2.2">
<text x="5.7" y="6.8">M</text>
<text x="5.9" y="9.4">A</text>
<text x="5.8" y="17.4">R</text>
<text x="5.8" y="14.7">E</text>
<text x="5.9" y="12.1">T</text>
<text x="5.9" y="22.7">A</text>
<text x="6.3" y="20">I</text>
<text x="5.9" y="28">S</text>
<text x="6" y="25.3">L</text>
<text x="129.5" y="205.4">•</text>
<text x="129.5" y="207.8">•</text>
</g>
<g font-size="2.1">
<text x="11.7" y="8.3">BODY</text>
<text x="32.2" y="8.3">PASSIVATED STAINLESS STEEL</text>
<text x="11.7" y="14.7">CONTACT</text>
<text x="32.2" y="14.6">GOLD PLATED</text>
<text x="11.7" y="21.1">INSUALTOR</text>
<text x="32.2" y="21.1">PTFE</text>
</g>
<g font-size="2">
<text x="133.9" y="205.4">Bracke Manufacturing, LLC reserves the right to change any specifications at any time in its sole discretion without notice.</text>
<text x="133.9" y="207.8">The depiction above was produced by and is the sole property of Bracke Manufacturing, LLC and may not be copied or</text>
<text x="133.9" y="210.2">reproduced in any manner without Bracke's prior written consent.</text>
</g>
<text font-size="1.9" x="75.5" y="182">COMPLIANT</text>
<text font-size="1.1" x="23.6" y="189.1">TM</text>
</svg>
